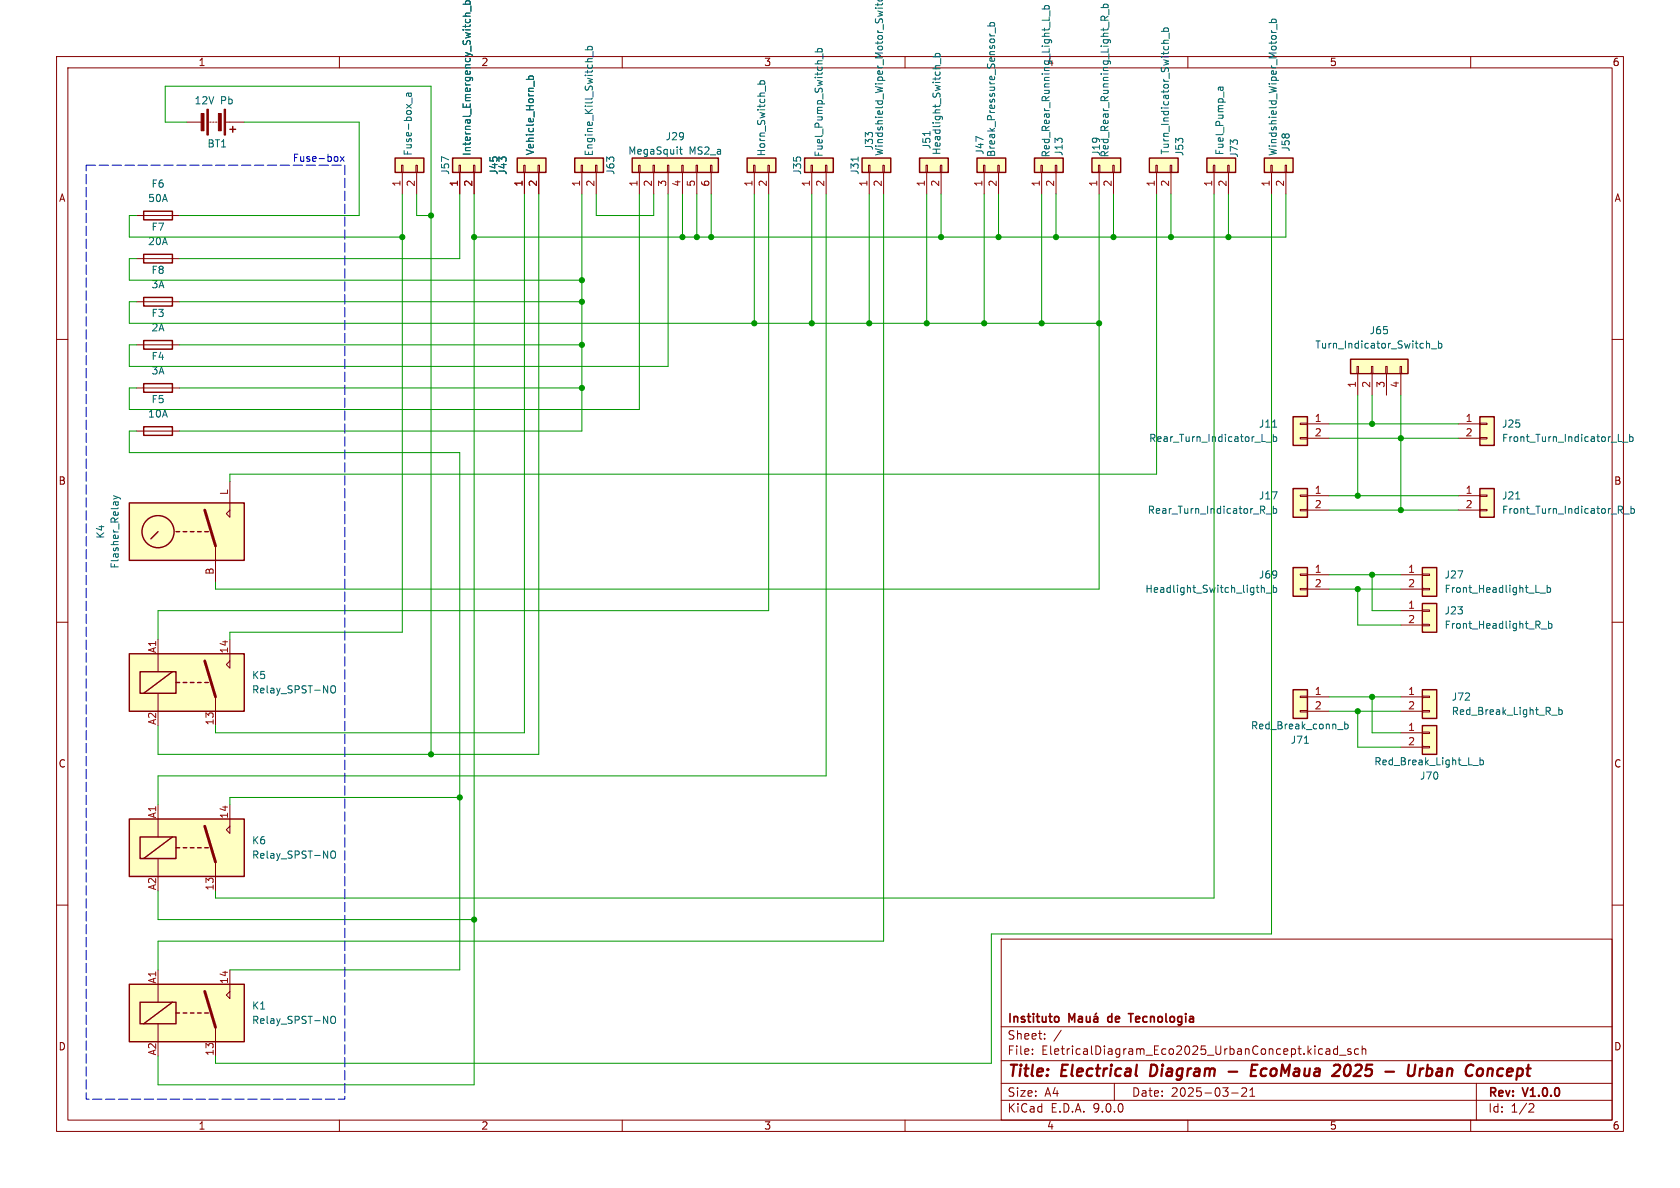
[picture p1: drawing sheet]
<svg xmlns="http://www.w3.org/2000/svg" width="297mm" height="210mm" viewBox="0 0 297 210" stroke-linecap="round" stroke-linejoin="round" font-family="sans-serif">
<g fill="none" stroke="#840000" stroke-width=".18">
<path d="M10 10h277v190h-277zM12 12h273v186h-273zM60 10v2M110 10v2M160 10v2M210 10v2M260 10v2M10 60h2M24.1 61h7.6M285 60h2M10 110h2M285 110h2"/>
<path d="M10 160h2M177 166h108v32h-108zM285 160h2M60 198v2M110 198v2M160 198v2M177 194.5h108M177 191.5h108M177 187.5h108M177 181.5h108M182.5 186.3v.1M182.5 185.5v.1"/>
<path d="M184.7 183.6v.1M184.7 182.8v.1M187.6 182.1l-1.3 2M197 191.5v3M210 198v2M217.7 193.2h1.2M219.5 192.4l.6-.1 .2 .1 .1 .3-.9 1.1h.9M221 193.8h.8M221 192.7l.4-.4v1.5M234.5 185.5h.5l.1 .9M235.1 185.8h-.5a.29 .29 0 0 0-.2 .3 .29 .29 0 0 0 .2 .3l.5-.1M236.5 185.5l-.5-.1-.3 .3v.4l.2 .2h.6"/>
<path d="M236.5 184.9v1.5M236.8 186.5h1.2M238.8 185.5l-.3-.1-.3 .2 .1 .2 .5 .2v.3h-.6M240.2 185.5l-.5-.1-.2 .3v.4l.1 .2h.6M240.8 185.5l.2-.1 .4 .1 .1 .9M240.8 184.9v1.5M260 198v2M261 191.5v6.5M270.5 195.1l.5 .1 .2 .3-1 1.1h1"/>
</g>
<g fill="none" stroke="#840000" stroke-width=".4">
<path d="M203.6 188.2l-.3 2h.5M217.2 189.4h1.5M221.2 189.2h.7M222.3 188.2h-.9l-.3 2h1M236.9 188.4v.4l-.1 .3M238.2 188.2a1.41 1.41 0 0 0-.4 1.9l.4 .1M244.9 189.4h1.5M249.1 188.2l-.2 1.6M250.2 188.2l-.2 1.6M251.1 188.9l-.2 1.3M251.7 188.9l-.4 .1-.3 .3M252.3 189l.2-.1 .6 .1"/>
<path d="M252.4 188.2l-.2 2M253.2 189.8a.66 .66 0 0 1-1 .3M263.1 189.1a.49 .49 0 0 1 .8 .1l-.1 1M263.1 188.9l-.2 1.3"/>
</g>
<path d="M186.7 179.7l.4 .1 .1 .2-.1 .5-.4 .2M190.7 179.8h.6v.9M192.1 179.7v.9l.4 .1 .2-.2M192.7 179.7v1M193.4 179.8h.6l.1 .9M193.8 179.1l-.2 .2M195.9 179.8v.7M199.5 179.2h.8M199.9 179.2v1.5M189 180.7v-1.5l.5 1.1 .5-1.1v1.5M191.3 180l-.5 .1a.29 .29 0 0 0-.2 .3 .29 .29 0 0 0 .2 .3l.5-.1M194.1 180l-.5 .1a.29 .29 0 0 0-.3 .3 .29 .29 0 0 0 .3 .3l.5-.1" fill="none" stroke="#840000" stroke-width=".3"/>
<path d="M25.4 60.2h5.1v1.5h-5.1z" fill="none" stroke="#840000" stroke-width=".25"/>
<path d="M261.6 86.4h2.6v5h-2.6z" fill="#ffffc2"/>
<path d="M261.6 86.4h2.6v5h-2.6z" fill="none" stroke="#840000" stroke-width=".25"/>
<path d="M257.8 87.6h3.8M257.8 90.2h3.8M261.6 87.5h1.3v.3h-1.3zM261.6 90h1.3v.3h-1.3z" fill="none" stroke="#840000" stroke-width=".18"/>
<path d="M268 88.2h.7M286.4 90.1l.4 .6M286.7 89.5l.1 .2-.1 .4M287.1 90.9h.9M288.3 89.5v1.2M288.3 90l.4-.1 .2 .2-.1 .6h-.5" fill="none" stroke="#006464" stroke-width=".18"/>
<path d="M261.6 73.7h2.6v5h-2.6z" fill="#ffffc2"/>
<path d="M261.6 73.7h2.6v5h-2.6z" fill="none" stroke="#840000" stroke-width=".25"/>
<path d="M257.8 74.9h3.8M257.8 77.5h3.8M261.6 74.8h1.3v.3h-1.3zM261.6 77.3h1.3v.3h-1.3z" fill="none" stroke="#840000" stroke-width=".18"/>
<path d="M286.1 78h.6M286.8 78.2h1M288.1 77.3l.4-.1 .2 .2-.1 .6h-.5M288.1 76.8v1.2" fill="none" stroke="#006464" stroke-width=".18"/>
<path d="M228.6 73.7h2.5v5h-2.5z" fill="#ffffc2"/>
<path d="M228.6 73.7h2.5v5h-2.5z" fill="none" stroke="#840000" stroke-width=".25"/>
<path d="M229.9 74.8h1.2v.3h-1.2zM229.9 77.3h1.2v.3h-1.2zM231.1 74.9h3.8M231.1 77.5h3.8" fill="none" stroke="#840000" stroke-width=".18"/>
<path d="M223.8 78.2h1M225 75.5h.7M225.1 76.8v1.2M225.1 77.3l.4-.1 .2 .2-.1 .6h-.5" fill="none" stroke="#006464" stroke-width=".18"/>
<path d="M228.6 86.4h2.5v5h-2.5z" fill="#ffffc2"/>
<path d="M228.6 86.4h2.5v5h-2.5z" fill="none" stroke="#840000" stroke-width=".25"/>
<path d="M229.9 87.5h1.2v.3h-1.2zM229.9 90h1.2v.3h-1.2zM231.1 87.6h3.8M231.1 90.2h3.8" fill="none" stroke="#840000" stroke-width=".18"/>
<path d="M223.8 90.9h1M225.1 89.5v1.2M225.1 90l.4-.1 .2 .2-.1 .6h-.5" fill="none" stroke="#006464" stroke-width=".18"/>
<path d="M91.4 27.9h5.1v2.6h-5.1z" fill="#ffffc2"/>
<path d="M91.4 27.9h5.1v2.6h-5.1z" fill="none" stroke="#840000" stroke-width=".25"/>
<path d="M92.6 29.2h.2v1.3h-.2zM92.7 30.5v3.8M95.1 29.2h.3v1.3h-.3zM95.2 30.5v3.8" fill="none" stroke="#840000" stroke-width=".18"/>
<path d="M93 14h1.3M93.5 14v-.3l.2-.3 .5 .1v.5M94.4 14.3v1" fill="none" stroke="#006464" stroke-width=".18"/>
<path d="M228.6 100.3h2.5v5.1h-2.5z" fill="#ffffc2"/>
<path d="M228.6 100.3h2.5v5.1h-2.5z" fill="none" stroke="#840000" stroke-width=".25"/>
<path d="M229.9 101.5h1.2v.2h-1.2zM229.9 104h1.2v.3h-1.2zM231.1 101.6h3.8M231.1 104.1h3.8" fill="none" stroke="#840000" stroke-width=".18"/>
<path d="M223 103.4v1.3M223 104l.2-.1h.3v.8M223.8 104.8h1M225.1 103.9h.4l.2 .2-.1 .6h-.5M225.1 103.4v1.3" fill="none" stroke="#006464" stroke-width=".18"/>
<path d="M80 27.9h5.1v2.6h-5.1z" fill="#ffffc2"/>
<path d="M80 27.9h5.1v2.6h-5.1z" fill="none" stroke="#840000" stroke-width=".25"/>
<path d="M81.2 29.2h.2v1.3h-.2zM81.3 30.5v3.8M83.7 29.2h.2v1.3h-.2zM83.8 30.5v3.8" fill="none" stroke="#840000" stroke-width=".18"/>
<path d="M81.9 2.9h1.2M81.9 .7h1.2M82.3 .7v-.3l.2-.3 .6 .2v.4M83.1 2.3l-.8 .1v.3l.1 .2M83.3 1v1" fill="none" stroke="#006464" stroke-width=".18"/>
<path d="M111.8 27.9h15.2v2.6h-15.2z" fill="#ffffc2"/>
<path d="M111.8 27.9h15.2v2.6h-15.2z" fill="none" stroke="#840000" stroke-width=".25"/>
<path d="M112.9 29.2h.3v1.3h-.3zM113 30.5v3.8M115.4 29.2h.3v1.3h-.3zM115.6 30.5v3.8M118 29.2h.2v1.3h-.2zM118.1 30.5v3.8M120.5 29.2h.3v1.3h-.3zM120.6 30.5v3.8M123.1 29.2h.2v1.3h-.2zM123.2 30.5v3.8M125.6 29.2h.3v1.3h-.3zM125.7 30.5v3.8" fill="none" stroke="#840000" stroke-width=".18"/>
<path d="M120.1 26.4h.5M120.3 26v1.1l.3 .1" fill="none" stroke="#006464" stroke-width=".18"/>
<path d="M22.9 174h20.3v10.2h-20.3z" fill="#ffffc2"/>
<path d="M27.9 171.5v5.7M40.6 171.5v5l-.6-.6 .6-.6M27.9 181v3.2M38.1 181.6v5.1" fill="none" stroke="#840000" stroke-width=".18"/>
<path d="M22.9 174h20.3v10.2h-20.3zM24.8 177.2h6.3v3.8h-6.3zM30.5 177.2l-5.1 3.8M31.1 179.1h.6M32.4 179.1h.6M33.7 179.1h.6M34.9 179.1h.7M36.2 179.1h.6" fill="none" stroke="#840000" stroke-width=".25"/>
<path d="M36.2 175.3l1.9 6.3" fill="none" stroke="#840000" stroke-width=".51"/>
<path d="M58.7 179.7l.1-.1a.43 .43 0 0 1 .5 .5v.4a.42 .42 0 0 1-.4 .4 .42 .42 0 0 1-.4-.4v-.4z" fill="none" stroke="#006464" stroke-width=".18"/>
<path d="M22.9 144.8h20.3v10.1h-20.3z" fill="#ffffc2"/>
<path d="M27.9 142.2v5.8M27.9 151.8v3.1M38.1 152.4v5.1M40.6 142.2v5.1l-.6-.6 .6-.6" fill="none" stroke="#840000" stroke-width=".18"/>
<path d="M22.9 144.8h20.3v10.1h-20.3zM24.8 148h6.3v3.8h-6.3zM30.5 148l-5.1 3.8M31.1 149.9h.6M32.4 149.9h.6M33.7 149.9h.6M34.9 149.9h.7M36.2 149.9h.6" fill="none" stroke="#840000" stroke-width=".25"/>
<path d="M36.2 146.1l1.9 6.3" fill="none" stroke="#840000" stroke-width=".51"/>
<path d="M58.5 150.6l.3-.2a.43 .43 0 0 1 .5 .5v.4a.42 .42 0 0 1-.4 .4 .42 .42 0 0 1-.4-.4z" fill="none" stroke="#006464" stroke-width=".18"/>
<path d="M101.6 27.9h5.1v2.6h-5.1z" fill="#ffffc2"/>
<path d="M101.6 27.9h5.1v2.6h-5.1z" fill="none" stroke="#840000" stroke-width=".25"/>
<path d="M102.7 29.2h.3v1.3h-.3zM102.9 30.5v3.8M105.3 29.2h.2v1.3h-.2zM105.4 30.5v3.8" fill="none" stroke="#840000" stroke-width=".18"/>
<path d="M103.4 8.8h1.3M103.9 8.8v-.4l.2-.2 .6 .1v.5M104.8 9.1v1" fill="none" stroke="#006464" stroke-width=".18"/>
<path d="M22.9 115.6h20.3v10.1h-20.3z" fill="#ffffc2"/>
<path d="M27.9 113v5.7M40.6 113v5.1l-.6-.6 .6-.7M27.9 122.6v3.1M38.1 123.2v5.1" fill="none" stroke="#840000" stroke-width=".18"/>
<path d="M22.9 115.6h20.3v10.1h-20.3zM24.8 118.7h6.3v3.9h-6.3zM30.5 118.7l-5.1 3.9M31.1 120.7h.6M32.4 120.7h.6M33.7 120.7h.6M34.9 120.7h.7M36.2 120.7h.6" fill="none" stroke="#840000" stroke-width=".25"/>
<path d="M36.2 116.8l1.9 6.4" fill="none" stroke="#840000" stroke-width=".51"/>
<path d="M58.5 121.4l.3-.2a.43 .43 0 0 1 .5 .5v.4a.42 .42 0 0 1-.4 .4 .42 .42 0 0 1-.4-.4z" fill="none" stroke="#006464" stroke-width=".18"/>
<path d="M238.8 63.5h10.1v2.5h-10.1z" fill="#ffffc2"/>
<path d="M238.8 63.5h10.1v2.5h-10.1z" fill="none" stroke="#840000" stroke-width=".25"/>
<path d="M239.9 64.8h.3v1.2h-.3zM240 66v3.9M242.4 64.8h.3v1.2h-.3zM242.6 66v3.9M245 64.8h.2v1.2h-.2zM245.1 66v3.9M247.5 64.8h.3v1.2h-.3zM247.6 66v3.9" fill="none" stroke="#840000" stroke-width=".18"/>
<path d="M252.4 60.7l.3 .2v.6M253 61.7h1M254.3 60.8l.4-.1 .2 .2-.1 .6h-.5M254.3 60.3v1.2" fill="none" stroke="#006464" stroke-width=".18"/>
<path d="M251.5 100.3h2.5v5.1h-2.5z" fill="#ffffc2"/>
<path d="M251.5 100.3h2.5v5.1h-2.5z" fill="none" stroke="#840000" stroke-width=".25"/>
<path d="M247.6 101.6h3.9M247.6 104.1h3.9M251.5 101.5h1.2v.2h-1.2zM251.5 104h1.2v.3h-1.2z" fill="none" stroke="#840000" stroke-width=".18"/>
<path d="M272.3 104.8h.9M273.5 103.4v1.3M273.5 103.9h.4l.2 .2-.1 .6h-.5" fill="none" stroke="#006464" stroke-width=".18"/>
<path d="M251.5 106.7h2.5v5.1h-2.5z" fill="#ffffc2"/>
<path d="M251.5 106.7h2.5v5.1h-2.5z" fill="none" stroke="#840000" stroke-width=".25"/>
<path d="M247.6 108h3.9M247.6 110.5h3.9M251.5 107.8h1.2v.3h-1.2zM251.5 110.4h1.2v.2h-1.2z" fill="none" stroke="#840000" stroke-width=".18"/>
<path d="M272.5 111.2h1M273.8 109.8v1.3M273.8 110.3l.3-.1 .3 .3-.2 .5h-.4" fill="none" stroke="#006464" stroke-width=".18"/>
<path d="M251.5 121.9h2.5v5.1h-2.5z" fill="#ffffc2"/>
<path d="M25.4 75.4h5.1v1.6h-5.1zM25.4 67.8h5.1v1.5h-5.1zM251.5 121.9h2.5v5.1h-2.5z" fill="none" stroke="#840000" stroke-width=".25"/>
<path d="M24.1 76.2h7.6M24.1 68.6h7.6M247.6 123.2h3.9M247.6 125.7h3.9M251.5 123.1h1.2v.2h-1.2zM251.5 125.6h1.2v.3h-1.2z" fill="none" stroke="#840000" stroke-width=".18"/>
<path d="M274.3 126.4h1M275.6 125v1.3M275.6 125.5h.3l.3 .2-.1 .5h-.5" fill="none" stroke="#006464" stroke-width=".18"/>
<path d="M132.1 27.9h5.1v2.6h-5.1z" fill="#ffffc2"/>
<path d="M132.1 27.9h5.1v2.6h-5.1z" fill="none" stroke="#840000" stroke-width=".25"/>
<path d="M133.2 29.2h.3v1.3h-.3zM133.3 30.5v3.8M135.8 29.2h.2v1.3h-.2zM135.9 30.5v3.8" fill="none" stroke="#840000" stroke-width=".18"/>
<path d="M133.9 14.9h1.3M134.4 14.9v-.4l.2-.2 .5 .1v.5M135.3 15.2v.9" fill="none" stroke="#006464" stroke-width=".18"/>
<path d="M251.5 128.3h2.5v5.1h-2.5z" fill="#ffffc2"/>
<path d="M251.5 128.3h2.5v5.1h-2.5z" fill="none" stroke="#840000" stroke-width=".25"/>
<path d="M247.6 129.5h3.9M247.6 132.1h3.9M251.5 129.4h1.2v.3h-1.2zM251.5 132h1.2v.2h-1.2z" fill="none" stroke="#840000" stroke-width=".18"/>
<path d="M260.4 135.3h.9M261.7 133.9v1.3M261.7 134.4h.3l.3 .2-.2 .5h-.4" fill="none" stroke="#006464" stroke-width=".18"/>
<path d="M152.4 27.9h5.1v2.6h-5.1z" fill="#ffffc2"/>
<path d="M152.4 27.9h5.1v2.6h-5.1z" fill="none" stroke="#840000" stroke-width=".25"/>
<path d="M153.5 29.2h.3v1.3h-.3zM153.7 30.5v3.8M156.1 29.2h.2v1.3h-.2zM156.2 30.5v3.8" fill="none" stroke="#840000" stroke-width=".18"/>
<path d="M142.2 27.9h5.1v2.6h-5.1z" fill="#ffffc2"/>
<path d="M142.2 27.9h5.1v2.6h-5.1z" fill="none" stroke="#840000" stroke-width=".25"/>
<path d="M143.4 29.2h.2v1.3h-.2zM143.5 30.5v3.8M145.9 29.2h.3v1.3h-.3zM146 30.5v3.8" fill="none" stroke="#840000" stroke-width=".18"/>
<path d="M144.1 9.2h1.3M144.6 9.2l-.1-.4 .3-.2 .5 .1v.5M145.5 9.5v.9M151.7 27.8v.7" fill="none" stroke="#006464" stroke-width=".18"/>
<path d="M213.4 27.9h5v2.6h-5z" fill="#ffffc2"/>
<path d="M213.4 27.9h5v2.6h-5z" fill="none" stroke="#840000" stroke-width=".25"/>
<path d="M214.5 29.2h.3v1.3h-.3zM214.6 30.5v3.8M217 29.2h.3v1.3h-.3zM217.2 30.5v3.8" fill="none" stroke="#840000" stroke-width=".18"/>
<path d="M215.7 15.4v.4l.2 .2M216.2 15.4v.4l-.2 .2M216.2 15.4l-.8 .1v.4" fill="none" stroke="#006464" stroke-width=".18"/>
<path d="M203.2 27.9h5.1v2.6h-5.1z" fill="#ffffc2"/>
<path d="M203.2 27.9h5.1v2.6h-5.1z" fill="none" stroke="#840000" stroke-width=".25"/>
<path d="M204.3 29.2h.3v1.3h-.3zM204.5 30.5v3.8M206.9 29.2h.2v1.3h-.2zM207 30.5v3.8" fill="none" stroke="#840000" stroke-width=".18"/>
<path d="M205.3 5.5h1.3M205.8 5.5l-.1-.3 .3-.3 .5 .2v.4M206.6 7.1h-.7l-.2 .4M206.7 5.8v1" fill="none" stroke="#006464" stroke-width=".18"/>
<path d="M223.5 27.9h5.1v2.6h-5.1z" fill="#ffffc2"/>
<path d="M223.5 27.9h5.1v2.6h-5.1z" fill="none" stroke="#840000" stroke-width=".25"/>
<path d="M224.7 29.2h.2v1.3h-.2zM224.8 30.5v3.8M227.2 29.2h.3v1.3h-.3zM227.3 30.5v3.8" fill="none" stroke="#840000" stroke-width=".18"/>
<path d="M224.4 4h1.2M224.8 5.4v.1M224.8 4v-.4l.2-.2 .6 .1v.5M225.7 4.3v1" fill="none" stroke="#006464" stroke-width=".18"/>
<path d="M162.6 27.9h5v2.6h-5z" fill="#ffffc2"/>
<path d="M162.6 27.9h5v2.6h-5z" fill="none" stroke="#840000" stroke-width=".25"/>
<path d="M163.7 29.2h.3v1.3h-.3zM163.8 30.5v3.8M166.2 29.2h.3v1.3h-.3zM166.4 30.5v3.8" fill="none" stroke="#840000" stroke-width=".18"/>
<path d="M164.9 10h1.3M165.4 10l-.1-.3 .3-.3 .5 .2v.4M166.3 10.3v1M164.4 23.2v.8" fill="none" stroke="#006464" stroke-width=".18"/>
<path d="M193 27.9h5.1v2.6h-5.1z" fill="#ffffc2"/>
<path d="M193 27.9h5.1v2.6h-5.1z" fill="none" stroke="#840000" stroke-width=".25"/>
<path d="M194.2 29.2h.2v1.3h-.2zM194.3 30.5v3.8M196.7 29.2h.3v1.3h-.3zM196.8 30.5v3.8" fill="none" stroke="#840000" stroke-width=".18"/>
<path d="M194.6 1.3h1.3M195.1 1.3v-.3l.2-.3 .5 .2v.4M196 1.6v1" fill="none" stroke="#006464" stroke-width=".18"/>
<path d="M228.6 121.9h2.5v5.1h-2.5z" fill="#ffffc2"/>
<path d="M228.6 121.9h2.5v5.1h-2.5z" fill="none" stroke="#840000" stroke-width=".25"/>
<path d="M229.9 123.1h1.2v.2h-1.2zM229.9 125.6h1.2v.3h-1.2zM231.1 123.2h3.8M231.1 125.7h3.8" fill="none" stroke="#840000" stroke-width=".18"/>
<path d="M230.6 131.4h.7M236.5 129h.9M237.7 127.6v1.2M237.7 128.1l.4-.1 .2 .2-.1 .6h-.5" fill="none" stroke="#006464" stroke-width=".18"/>
<path d="M182.9 27.9h5.1v2.6h-5.1z" fill="#ffffc2"/>
<path d="M182.9 27.9h5.1v2.6h-5.1z" fill="none" stroke="#840000" stroke-width=".25"/>
<path d="M184 29.2h.3v1.3h-.3zM184.1 30.5v3.8M186.6 29.2h.2v1.3h-.2zM186.7 30.5v3.8" fill="none" stroke="#840000" stroke-width=".18"/>
<path d="M184.2 1.6h1.3M184.7 1.6l-.1-.4 .3-.2 .5 .1v.5M185.5 3v.6M185.6 1.9v1" fill="none" stroke="#006464" stroke-width=".18"/>
<path d="M22.9 88.9h20.3v10.2h-20.3z" fill="#ffffc2"/>
<path d="M24.1 38.1h7.6M24.1 45.7h7.6M24.1 53.3h7.6M38.1 96.5v6.4M40.6 85.1v6.3l-.6-.6 .6-.6" fill="none" stroke="#840000" stroke-width=".18"/>
<g fill="none" stroke="#840000" stroke-width=".25">
<path d="M25.4 37.3h5.1v1.6h-5.1zM25.4 45h5.1v1.5h-5.1zM25.4 52.6h5.1v1.5h-5.1zM22.9 88.9h20.3v10.2h-20.3zM27.9 94l-1.2 1.3M31.1 94h.6M32.4 94h.6M33.7 94h.6M34.9 94h.7M36.2 94h.6"/>
<circle cx="27.9" cy="94" r="2.84"/>
</g>
<path d="M36.2 90.2l1.9 6.3" fill="none" stroke="#840000" stroke-width=".51"/>
<path d="M20.1 87.6l.8 .3M20.9 87.9l-.8 .3M20.9 87.9l.4 .3" fill="none" stroke="#006464" stroke-width=".18"/>
<path d="M69.8 27.9h5.1v2.6h-5.1z" fill="#ffffc2"/>
<path d="M40.6 22.9h1.1M41.1 22.4v1M69.8 27.9h5.1v2.6h-5.1z" fill="none" stroke="#840000" stroke-width=".25"/>
<path d="M33 21.6h2.6M37.1 21.6h.2M37.6 21.6h.2M38.1 21.6h.3M39.9 21.6h3.3M71 29.2h.2v1.3h-.2zM71.1 30.5v3.8M73.5 29.2h.3v1.3h-.3zM73.7 30.5v3.8" fill="none" stroke="#840000" stroke-width=".18"/>
<path d="M72.2 16.5v.4l.2 .2 .3-.2v-.4M72.7 16.5h-.8v.5M72.8 17.3v1" fill="none" stroke="#006464" stroke-width=".18"/>
<g fill="#840000" stroke="#840000" stroke-width=".18">
<path d="M39.6 19.3h.3v4.6h-.3z"/>
<path d="M36.6 19.3h.2v4.6h-.2z"/>
<path d="M38.6 20.1h.5v3h-.5z"/>
<path d="M35.6 20.1h.5v3h-.5z"/>
</g>
<path d="M172.7 27.9h5.1v2.6h-5.1z" fill="#ffffc2"/>
<path d="M172.7 27.9h5.1v2.6h-5.1z" fill="none" stroke="#840000" stroke-width=".25"/>
<path d="M81.3 30.5v3.8M83.8 30.5v3.8M92.7 30.5v3.8M95.2 30.5v3.8M173.9 29.2h.2v1.3h-.2zM174 30.5v3.8M176.4 29.2h.3v1.3h-.3zM176.5 30.5v3.8" fill="none" stroke="#840000" stroke-width=".18"/>
<path d="M81.9 2.9h1.2M81.9 .7h1.2M82.3 .7v-.3l.2-.3 .6 .2v.4M83.1 2.3l-.8 .1v.3l.1 .2M83.3 1v1M93 14h1.3M93.5 14v-.3l.2-.3 .5 .1v.5M94.4 14.3v1M174.6 4.6h1.2M175 6v.1M175.1 4.6l-.1-.4 .2-.2 .6 .1v.5M176 4.9v1" fill="none" stroke="#006464" stroke-width=".18"/>
<g fill="none" stroke="#009600" stroke-width=".18">
<path d="M24.1 38.1h-1.2v3.8h48.2M33 21.6h-3.8v-6.4h47v118.2M43.2 21.6h20.3v16.5h-31.8M71.1 34.3v77.5h-30.5v1.2M73.7 34.3v3.8h2.5M81.3 34.3v11.4h-49.6M83.8 34.3v157.5h-55.9v-5.1M92.7 34.3v95.2h-54.6v-1.2M95.2 34.3v99.1h-67.3v-5.1M102.9 34.3v41.9h-71.2M105.4 34.3v3.8h10.2v-3.8M113 34.3v38.1h-90.1v-3.8h1.2"/>
<path d="M118.1 34.3v30.5h-95.2v-3.8h1.2M120.6 34.3v7.6M123.2 34.3v7.6M125.7 34.3v7.6M133.3 34.3v22.9M135.9 34.3v73.7h-108v5M143.5 34.3v22.9M146 34.3v102.9h-118.1v5M153.7 34.3v22.9M156.2 34.3v132.1h-128.3v5.1M163.8 34.3v22.9M166.4 34.3v7.6"/>
<path d="M174 34.3v22.9M176.5 34.3v7.6M184.1 34.3v22.9M186.7 34.3v7.6M194.3 34.3v69.8h-156.2v-1.2M196.8 34.3v7.6M204.5 34.3v49.5h-163.9v1.3M207 34.3v7.6M214.6 34.3v124.5h-176.5v-1.3M217.2 34.3v7.6M224.8 34.3v130.8h-49.5v22.9h-137.2v-1.3M227.3 34.3v7.6h-143.5"/>
<path d="M24.1 53.3h-1.2v3.9h171.4M24.1 45.7h-1.2v3.8h80M31.7 53.3h71.2M24.1 76.2h-1.2v3.8h58.4v91.5h-40.7M31.7 68.6h71.2M31.7 61h71.2M234.9 77.5h22.9M234.9 74.9h22.9M240 69.9v17.7M242.6 69.9v5M247.6 69.9v20.3M234.9 90.2h22.9"/>
<path d="M234.9 87.6h22.9M234.9 104.1h12.7M234.9 101.6h12.7M240 104.1v6.4h7.6M242.6 101.6v6.4h5M234.9 125.7h12.7M234.9 123.2h12.7M240 125.7v6.4h7.6M242.6 123.2v6.3h5M27.9 157.5v5.1h55.9M81.3 141h-40.7v1.2"/>
</g>
<path d="M59.6 27.7l.1 .2-.1 .6M60.2 27.7l.6 .8M60.8 27.7l-.6 .8" fill="none" stroke="#0000c2" stroke-width=".18"/>
<path d="M15.2 29.2h45.8v165.1h-45.8z" fill="none" stroke="#0000c2" stroke-width=".18" stroke-dasharray="1.7 .6"/>
<g fill="#009600" stroke="#009600" stroke-width=".18">
<circle cx="81.3" cy="141" r=".46"/>
<circle cx="76.2" cy="133.4" r=".46"/>
<circle cx="102.9" cy="68.6" r=".46"/>
<circle cx="102.9" cy="61" r=".46"/>
<circle cx="247.6" cy="77.5" r=".46"/>
<circle cx="240" cy="104.1" r=".46"/>
<circle cx="240" cy="87.6" r=".46"/>
<circle cx="242.6" cy="101.6" r=".46"/>
<circle cx="247.6" cy="90.2" r=".46"/>
<circle cx="242.6" cy="74.9" r=".46"/>
<circle cx="240" cy="125.7" r=".46"/>
<circle cx="242.6" cy="123.2" r=".46"/>
<circle cx="83.8" cy="162.6" r=".46"/>
<circle cx="184.1" cy="57.2" r=".46"/>
<circle cx="143.5" cy="57.2" r=".46"/>
<circle cx="71.1" cy="41.9" r=".46"/>
<circle cx="76.2" cy="38.1" r=".46"/>
<circle cx="123.2" cy="41.9" r=".46"/>
<circle cx="83.8" cy="41.9" r=".46"/>
<circle cx="102.9" cy="49.5" r=".46"/>
<circle cx="102.9" cy="53.3" r=".46"/>
<circle cx="120.6" cy="41.9" r=".46"/>
<circle cx="166.4" cy="41.9" r=".46"/>
<circle cx="133.3" cy="57.2" r=".46"/>
<circle cx="125.7" cy="41.9" r=".46"/>
<circle cx="217.2" cy="41.9" r=".46"/>
<circle cx="194.3" cy="57.2" r=".46"/>
<circle cx="186.7" cy="41.9" r=".46"/>
<circle cx="153.7" cy="57.2" r=".46"/>
<circle cx="163.8" cy="57.2" r=".46"/>
<circle cx="174" cy="57.2" r=".46"/>
<circle cx="176.5" cy="41.9" r=".46"/>
<circle cx="207" cy="41.9" r=".46"/>
<circle cx="196.8" cy="41.9" r=".46"/>
</g>
<g font-size="2.8" fill="#840000">
<text x="178" y="190.9">Title:</text>
<text x="187.7" y="190.9">Electrical</text>
<text x="204.2" y="190.9">Diagram</text>
<text x="223.6" y="190.9">EcoMaua</text>
<text x="239" y="190.9">2025</text>
<text x="248.9" y="190.9">-</text>
<text x="253.7" y="190.9">Urban</text>
<text x="264.8" y="190.9">Concept</text>
</g>
<g font-size="2.1" fill="#840000">
<text x="178" y="184">Sheet:</text>
<text x="178" y="181.2">Instituto</text>
<text x="196.6" y="181.2">de</text>
<text x="200.9" y="181.2">Tecnologia</text>
<text x="178" y="186.7">File:</text>
<text x="184.1" y="186.7">EletricalDiagram_Eco2025_UrbanConcept.kicad_sch</text>
<text x="178" y="196.9">KiCad</text>
<text x="178" y="194.1">Size:</text>
<text x="184.7" y="194.1">A4</text>
<text x="185.7" y="196.9">E.D.A.</text>
<text x="193.3" y="196.9">9.0.0</text>
<text x="200" y="194.1">Date:</text>
<text x="207" y="194.1">2025-03-21</text>
<text x="263" y="194.3">Rev:</text>
<text x="263" y="196.9">Id:</text>
<text x="267.1" y="196.9">1/2</text>
<text x="269.4" y="194.3">V1.0.0</text>
</g>
<g font-size="1.8" fill="#840000">
<text x="35" y="11.9">1</text>
<text x="85" y="11.9">2</text>
<text x="135" y="11.9">3</text>
<text x="235" y="11.9">5</text>
<text x="285" y="11.9">6</text>
<text x="10.3" y="35.9">A</text>
<text x="285.3" y="35.9">A</text>
<text x="10.3" y="85.9">B</text>
<text x="285.3" y="85.9">B</text>
<text x="10.3" y="135.9">C</text>
<text x="285.3" y="135.9">C</text>
<text x="10.3" y="185.9">D</text>
<text x="285.3" y="185.9">D</text>
<text x="35" y="199.9">1</text>
<text x="85" y="199.9">2</text>
<text x="135" y="199.9">3</text>
<text x="185" y="199.9">4</text>
<text x="235" y="199.9">5</text>
<text x="285" y="199.9">6</text>
</g>
<g font-size="1.8" fill="#006464">
<text x="185" y="11.9">4</text>
<text x="34.3" y="18.6">12V</text>
<text x="39" y="18.6">Pb</text>
<text x="36.6" y="26.3">BT1</text>
<text x="73" y="27.6" transform="rotate(-90 73 27.6)">Fuse-box_a</text>
<text x="83.4" y="27.6" transform="rotate(-90 83.4 27.6)">Internal_Emergency_Switch_b</text>
<text x="94.6" y="27.6" transform="rotate(-90 94.6 27.6)">Vehicle_Horn_b</text>
<text x="105" y="27.7" transform="rotate(-90 105 27.7)">Engine_Kill_Switch_b</text>
<text x="111" y="27.5">MegaSquit</text>
<text x="117.6" y="25">J29</text>
<text x="121.8" y="27.5">MS2_a</text>
<text x="135.5" y="27.7" transform="rotate(-90 135.5 27.7)">Horn_Switch_b</text>
<text x="145.6" y="27.8" transform="rotate(-90 145.6 27.8)">Fuel_Pump_Switch_b</text>
<text x="154.5" y="26.7" transform="rotate(-90 154.5 26.7)">J33</text>
<text x="156.3" y="27.7" transform="rotate(-90 156.3 27.7)">Windshield_Wiper_Motor_Switch_b</text>
<text x="164.7" y="26.5" transform="rotate(-90 164.7 26.5)">J51</text>
<text x="166.5" y="27.5" transform="rotate(-90 166.5 27.5)">Headlight_Switch_b</text>
<text x="174.1" y="27.4" transform="rotate(-90 174.1 27.4)">J47</text>
<text x="176.1" y="27.9" transform="rotate(-90 176.1 27.9)">Break_Pressure_Sensor_b</text>
<text x="185.8" y="27.9" transform="rotate(-90 185.8 27.9)">Red_Rear_Running_Light_L_b</text>
<text x="188.1" y="27.7" transform="rotate(-90 188.1 27.7)">J13</text>
<text x="194.7" y="27.7" transform="rotate(-90 194.7 27.7)">J19</text>
<text x="196.2" y="27.9" transform="rotate(-90 196.2 27.9)">Red_Rear_Running_Light_R_b</text>
<text x="206.9" y="27.4" transform="rotate(-90 206.9 27.4)">Turn_Indicator_Switch_b</text>
<text x="209.4" y="27.7" transform="rotate(-90 209.4 27.7)">J53</text>
<text x="216.5" y="27.5" transform="rotate(-90 216.5 27.5)">Fuel_Pump_a</text>
<text x="219" y="28" transform="rotate(-90 219 28)">J73</text>
<text x="225.9" y="27.7" transform="rotate(-90 225.9 27.7)">Windshield_Wiper_Motor_b</text>
<text x="228.2" y="26.9" transform="rotate(-90 228.2 26.9)">J58</text>
<text x="26.1" y="35.9">50A</text>
<text x="26.7" y="33.4">F6</text>
<text x="79.6" y="31" transform="rotate(-90 79.6 31)">J57</text>
<text x="88.2" y="31" transform="rotate(-90 88.2 31)">J45</text>
<text x="89.8" y="31" transform="rotate(-90 89.8 31)">J43</text>
<text x="108.8" y="31" transform="rotate(-90 108.8 31)">J63</text>
<text x="141.8" y="31" transform="rotate(-90 141.8 31)">J35</text>
<text x="152" y="31" transform="rotate(-90 152 31)">J31</text>
<text x="26.7" y="41">F7</text>
<text x="26.1" y="43.5">20A</text>
<text x="26.7" y="48.6">F8</text>
<text x="26.7" y="51.2">3A</text>
<text x="26.7" y="56.2">F3</text>
<text x="26.7" y="58.8">2A</text>
<text x="242" y="59.3">J65</text>
<text x="26.7" y="63.9">F4</text>
<text x="232.4" y="61.8">Turn_Indicator_Switch_b</text>
<text x="26.7" y="71.5">F5</text>
<text x="26.7" y="66.4">3A</text>
<text x="26.1" y="74">10A</text>
<text x="222.5" y="75.8">J11</text>
<text x="265.4" y="75.8">J25</text>
<text x="203" y="78.3">Rear_Turn_Indicator_L_b</text>
<text x="265.4" y="78.3">Front_Turn_Indicator_L_b</text>
<text x="222.5" y="88.5">J17</text>
<text x="265.4" y="88.5">J21</text>
<text x="18.6" y="95.3" transform="rotate(-90 18.6 95.3)">K4</text>
<text x="202.8" y="91">Rear_Turn_Indicator_R_b</text>
<text x="265.4" y="91">Front_Turn_Indicator_R_b</text>
<text x="21.2" y="100.6" transform="rotate(-90 21.2 100.6)">Flasher_Relay</text>
<text x="202.4" y="105">Headlight_Switch_ligth_b</text>
<text x="222.5" y="102.5">J69</text>
<text x="255.3" y="102.5">J27</text>
<text x="255.3" y="105">Front_Headlight_L_b</text>
<text x="255.3" y="111.4">Front_Headlight_R_b</text>
<text x="255.3" y="108.8">J23</text>
<text x="44.5" y="120.2">K5</text>
<text x="44.5" y="122.8">Relay_SPST-NO</text>
<text x="256.5" y="124.1">J72</text>
<text x="221.1" y="129.1">Red_Break_conn_b</text>
<text x="228.1" y="131.7">J71</text>
<text x="256.5" y="126.6">Red_Break_Light_R_b</text>
<text x="242.9" y="135.5">Red_Break_Light_L_b</text>
<text x="250.9" y="138">J70</text>
<text x="44.5" y="149.5">K6</text>
<text x="44.5" y="152">Relay_SPST-NO</text>
<text x="44.5" y="178.7">K1</text>
<text x="44.5" y="181.2">Relay_SPST-NO</text>
</g>
<text font-size="1.8" fill="#0000c2" x="51.7" y="28.8">Fuse-box</text>
<g font-size="1.8" fill="#a90000">
<text x="70.9" y="33.1" transform="rotate(-90 70.9 33.1)">1</text>
<text x="73.4" y="33.1" transform="rotate(-90 73.4 33.1)">2</text>
<text x="81" y="33.1" transform="rotate(-90 81 33.1)">1</text>
<text x="83.6" y="33.1" transform="rotate(-90 83.6 33.1)">2</text>
<text x="92.5" y="33.1" transform="rotate(-90 92.5 33.1)">1</text>
<text x="95" y="33.1" transform="rotate(-90 95 33.1)">2</text>
<text x="102.6" y="33.1" transform="rotate(-90 102.6 33.1)">1</text>
<text x="105.2" y="33.1" transform="rotate(-90 105.2 33.1)">2</text>
<text x="112.8" y="33.1" transform="rotate(-90 112.8 33.1)">1</text>
<text x="115.3" y="33.1" transform="rotate(-90 115.3 33.1)">2</text>
<text x="117.9" y="33.1" transform="rotate(-90 117.9 33.1)">3</text>
<text x="120.4" y="33.1" transform="rotate(-90 120.4 33.1)">4</text>
<text x="122.9" y="33.1" transform="rotate(-90 122.9 33.1)">5</text>
<text x="125.5" y="33.1" transform="rotate(-90 125.5 33.1)">6</text>
<text x="133.1" y="33.1" transform="rotate(-90 133.1 33.1)">1</text>
<text x="135.6" y="33.1" transform="rotate(-90 135.6 33.1)">2</text>
<text x="143.3" y="33.1" transform="rotate(-90 143.3 33.1)">1</text>
<text x="145.8" y="33.1" transform="rotate(-90 145.8 33.1)">2</text>
<text x="153.4" y="33.1" transform="rotate(-90 153.4 33.1)">1</text>
<text x="156" y="33.1" transform="rotate(-90 156 33.1)">2</text>
<text x="163.6" y="33.1" transform="rotate(-90 163.6 33.1)">1</text>
<text x="166.1" y="33.1" transform="rotate(-90 166.1 33.1)">2</text>
<text x="173.7" y="33.1" transform="rotate(-90 173.7 33.1)">1</text>
<text x="176.3" y="33.1" transform="rotate(-90 176.3 33.1)">2</text>
<text x="183.9" y="33.1" transform="rotate(-90 183.9 33.1)">1</text>
<text x="186.4" y="33.1" transform="rotate(-90 186.4 33.1)">2</text>
<text x="194.1" y="33.1" transform="rotate(-90 194.1 33.1)">1</text>
<text x="196.6" y="33.1" transform="rotate(-90 196.6 33.1)">2</text>
<text x="204.2" y="33.1" transform="rotate(-90 204.2 33.1)">1</text>
<text x="206.8" y="33.1" transform="rotate(-90 206.8 33.1)">2</text>
<text x="214.4" y="33.1" transform="rotate(-90 214.4 33.1)">1</text>
<text x="216.9" y="33.1" transform="rotate(-90 216.9 33.1)">2</text>
<text x="224.5" y="33.1" transform="rotate(-90 224.5 33.1)">1</text>
<text x="227.1" y="33.1" transform="rotate(-90 227.1 33.1)">2</text>
<text x="239.8" y="68.7" transform="rotate(-90 239.8 68.7)">1</text>
<text x="242.3" y="68.7" transform="rotate(-90 242.3 68.7)">2</text>
<text x="244.9" y="68.7" transform="rotate(-90 244.9 68.7)">3</text>
<text x="247.4" y="68.7" transform="rotate(-90 247.4 68.7)">4</text>
<text x="232.3" y="74.7">1</text>
<text x="232.3" y="77.2">2</text>
<text x="259" y="74.7">1</text>
<text x="259" y="77.2">2</text>
<text x="40.4" y="87.6" transform="rotate(-90 40.4 87.6)">L</text>
<text x="232.3" y="87.4">1</text>
<text x="232.3" y="89.9">2</text>
<text x="259" y="87.4">1</text>
<text x="259" y="89.9">2</text>
<text x="37.8" y="101.7" transform="rotate(-90 37.8 101.7)">B</text>
<text x="232.3" y="101.3">1</text>
<text x="248.8" y="101.3">1</text>
<text x="232.3" y="103.9">2</text>
<text x="248.8" y="103.9">2</text>
<text x="248.8" y="107.7">1</text>
<text x="248.8" y="110.2">2</text>
<text x="27.7" y="115.6" transform="rotate(-90 27.7 115.6)">A1</text>
<text x="40.4" y="115.6" transform="rotate(-90 40.4 115.6)">14</text>
<text x="232.3" y="122.9">1</text>
<text x="232.3" y="125.5">2</text>
<text x="248.8" y="122.9">1</text>
<text x="248.8" y="125.5">2</text>
<text x="27.7" y="128.3" transform="rotate(-90 27.7 128.3)">A2</text>
<text x="37.8" y="128.3" transform="rotate(-90 37.8 128.3)">13</text>
<text x="248.8" y="129.3">1</text>
<text x="248.8" y="131.8">2</text>
<text x="27.7" y="144.8" transform="rotate(-90 27.7 144.8)">A1</text>
<text x="40.4" y="144.8" transform="rotate(-90 40.4 144.8)">14</text>
<text x="27.7" y="157.5" transform="rotate(-90 27.7 157.5)">A2</text>
<text x="37.8" y="157.5" transform="rotate(-90 37.8 157.5)">13</text>
<text x="27.7" y="174" transform="rotate(-90 27.7 174)">A1</text>
<text x="40.4" y="174" transform="rotate(-90 40.4 174)">14</text>
<text x="27.7" y="186.7" transform="rotate(-90 27.7 186.7)">A2</text>
<text x="37.8" y="186.7" transform="rotate(-90 37.8 186.7)">13</text>
</g>
</svg>
